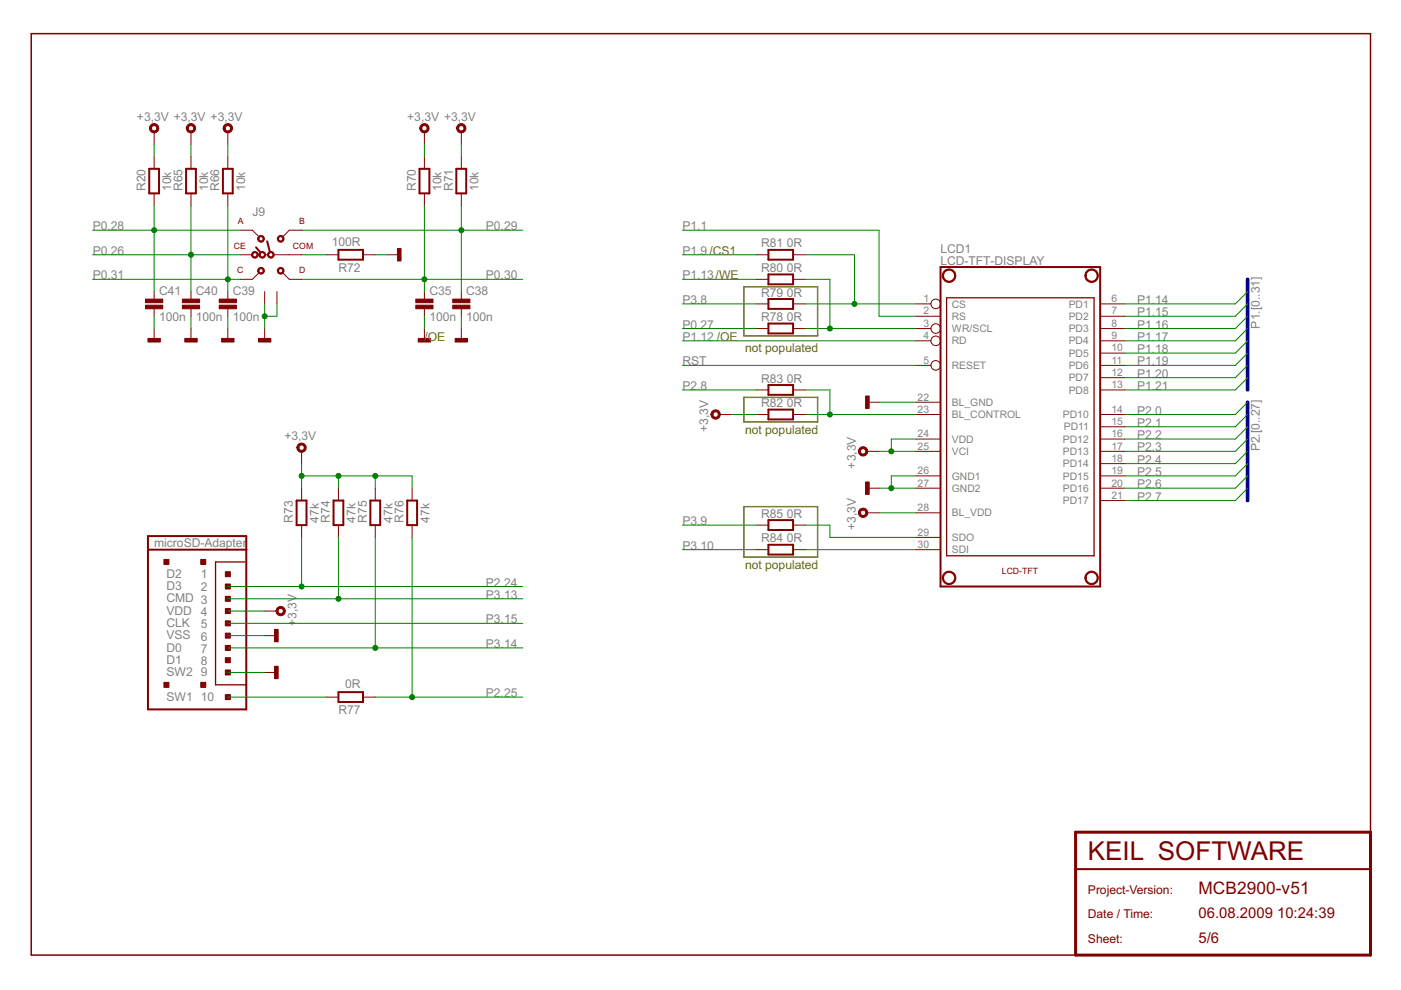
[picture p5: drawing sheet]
<svg xmlns="http://www.w3.org/2000/svg" width="297mm" height="210mm" viewBox="0 0 297 210" stroke-linecap="round" stroke-linejoin="round" font-family="sans-serif">
<g fill="#800000" stroke="#800000" stroke-width=".32">
<path d="M6.6 7.1v195.4z"/>
<path d="M6.6 7.1h284z"/>
<path d="M290.6 7.1v169.3z"/>
<path d="M6.6 202.5h221.4z"/>
</g>
<g fill="#800000" stroke="#800000" stroke-width=".63">
<path d="M228 184.3v18.2z"/>
<path d="M228 176.4v7.9z"/>
<path d="M228 176.4h62.6z"/>
<path d="M290.6 176.4v7.9z"/>
<path d="M290.6 184.3v18.2z"/>
<path d="M228 202.5h62.6z"/>
</g>
<g fill="#800000" stroke="#800000" stroke-width=".42">
<path d="M228 184.3h62.6z"/>
<path d="M31.4 150.4h20.8z"/>
<path d="M31.4 116.5v33.9z"/>
<path d="M52.2 145.2v5.2z"/>
<path d="M52.2 116.5v28.7z"/>
<path d="M31.4 116.5h20.8z"/>
<path d="M31.4 113.7v2.6z"/>
<path d="M31.4 113.7h20.8z"/>
<path d="M52.2 113.7v2.8z"/>
<path d="M199.4 56.6h33.9z"/>
<path d="M233.3 56.6v67.8z"/>
<path d="M199.4 124.4h33.9z"/>
<path d="M199.4 56.6v67.8z"/>
<path d="M56.6 51.2l.6 2z"/>
<path d="M54.3 52.5l.8 .9z"/>
<path d="M31.6 35.8v5.2z"/>
<path d="M31.6 35.8h2.1z"/>
<path d="M33.7 35.8v5.2z"/>
<path d="M31.6 41h2.1z"/>
<path d="M39.5 35.8v5.2z"/>
<path d="M39.5 35.8h2z"/>
<path d="M41.5 35.8v5.2z"/>
<path d="M39.5 41h2z"/>
<path d="M47.3 35.8v5.2z"/>
<path d="M47.3 35.8h2z"/>
<path d="M49.3 35.8v5.2z"/>
<path d="M47.3 41h2z"/>
<path d="M88.9 35.8v5.2z"/>
<path d="M88.9 35.8h2.1z"/>
<path d="M91 35.8v5.2z"/>
<path d="M88.9 41h2.1z"/>
<path d="M96.8 35.8v5.2z"/>
<path d="M96.8 35.8h2z"/>
<path d="M98.8 35.8v5.2z"/>
<path d="M96.8 41h2z"/>
<path d="M71.8 55.1h5.2z"/>
<path d="M71.8 53v2.1z"/>
<path d="M71.8 53h5.2z"/>
<path d="M77 53v2.1z"/>
<path d="M62.9 106.1v5.2z"/>
<path d="M62.9 106.1h2.1z"/>
<path d="M65 106.1v5.2z"/>
<path d="M62.9 111.3h2.1z"/>
<path d="M70.7 106.1v5.2z"/>
<path d="M70.7 106.1h2.1z"/>
<path d="M72.8 106.1v5.2z"/>
<path d="M70.7 111.3h2.1z"/>
<path d="M78.5 106.1v5.2z"/>
<path d="M78.5 106.1h2.1z"/>
<path d="M80.6 106.1v5.2z"/>
<path d="M78.5 111.3h2.1z"/>
<path d="M86.3 106.1v5.2z"/>
<path d="M86.3 106.1h2.1z"/>
<path d="M88.4 106.1v5.2z"/>
<path d="M86.3 111.3h2.1z"/>
<path d="M71.8 148.8h5.2z"/>
<path d="M71.8 146.7v2.1z"/>
<path d="M71.8 146.7h5.2z"/>
<path d="M77 146.7v2.1z"/>
<path d="M162.9 70.7h5.2z"/>
<path d="M162.9 68.6v2.1z"/>
<path d="M162.9 68.6h5.2z"/>
<path d="M168.1 68.6v2.1z"/>
<path d="M162.9 65.5h5.2z"/>
<path d="M162.9 63.4v2.1z"/>
<path d="M162.9 63.4h5.2z"/>
<path d="M168.1 63.4v2.1z"/>
<path d="M162.9 60.3h5.2z"/>
<path d="M162.9 58.2v2.1z"/>
<path d="M162.9 58.2h5.2z"/>
<path d="M168.1 58.2v2.1z"/>
<path d="M162.9 55.1h5.2z"/>
<path d="M162.9 53v2.1z"/>
<path d="M162.9 53h5.2z"/>
<path d="M168.1 53v2.1z"/>
<path d="M162.9 88.9h5.2z"/>
<path d="M162.9 86.8v2.1z"/>
<path d="M162.9 86.8h5.2z"/>
<path d="M168.1 86.8v2.1z"/>
<path d="M162.9 83.7h5.2z"/>
<path d="M162.9 81.6v2.1z"/>
<path d="M162.9 81.6h5.2z"/>
<path d="M168.1 81.6v2.1z"/>
<path d="M162.9 117.6h5.2z"/>
<path d="M162.9 115.5v2.1z"/>
<path d="M162.9 115.5h5.2z"/>
<path d="M168.1 115.5v2.1z"/>
<path d="M162.9 112.4h5.2z"/>
<path d="M162.9 110.3v2.1z"/>
<path d="M162.9 110.3h5.2z"/>
<path d="M168.1 110.3v2.1z"/>
</g>
<g fill="#800000" stroke="#800000" stroke-width=".21">
<path d="M47.8 121.2h1v1.1h-1z"/>
<path d="M47.8 123.8h1v1.1h-1z"/>
<path d="M42.6 118.6h1v1.1h-1z"/>
<path d="M42.6 144.7h1v1h-1z"/>
<path d="M34.8 144.7h1v1h-1z"/>
<path d="M34.8 118.6h1v1.1h-1z"/>
<path d="M47.8 126.4h1v1.1h-1z"/>
<path d="M47.8 129h1v1.1h-1z"/>
<path d="M47.8 131.6h1v1.1h-1z"/>
<path d="M47.8 134.2h1v1.1h-1z"/>
<path d="M47.8 136.8h1v1.1h-1z"/>
<path d="M47.8 139.4h1v1.1h-1z"/>
<path d="M47.8 142h1v1.1h-1z"/>
<path d="M47.8 147.3h1v1h-1z"/>
<path d="M54.8 71.8h2.6v.7h-2.6z"/>
<path d="M46.5 63.4h3.6v.8h-3.6z"/>
<path d="M46.5 64.7h3.6v.8h-3.6z"/>
<path d="M38.7 63.4h3.6v.8h-3.6z"/>
<path d="M38.7 64.7h3.6v.8h-3.6z"/>
<path d="M30.9 63.4h3.6v.8h-3.6z"/>
<path d="M30.9 64.7h3.6v.8h-3.6z"/>
<path d="M47 71.8h2.6v.7h-2.6z"/>
<path d="M39.2 71.8h2.6v.7h-2.6z"/>
<path d="M31.4 71.8h2.6v.7h-2.6z"/>
<path d="M88.2 63.4h3.6v.8h-3.6z"/>
<path d="M88.2 64.7h3.6v.8h-3.6z"/>
<path d="M96 63.4h3.6v.8h-3.6z"/>
<path d="M96 64.7h3.6v.8h-3.6z"/>
<path d="M88.7 71.8h2.6v.7h-2.6z"/>
<path d="M96.5 71.8h2.6v.7h-2.6z"/>
<path d="M84.3 52.7h.7v2.6h-.7z"/>
<path d="M58.2 133.5h.8v2.6h-.8z"/>
<path d="M58.2 141.3h.8v2.6h-.8z"/>
<path d="M183.5 102.2h.8v2.6h-.8z"/>
<path d="M183.5 84h.8v2.6h-.8z"/>
</g>
<g fill="#800000" stroke="#800000" stroke-width=".28">
<path d="M45.7 119.1h6.2z"/>
<path d="M45.7 119.1v26.1z"/>
<path d="M45.7 145.2h6.5z"/>
<path d="M200.7 63.1h31.3z"/>
<path d="M232 63.1v54.7z"/>
<path d="M200.7 117.8h31.3z"/>
<path d="M200.7 63.1v54.7z"/>
</g>
<g fill="#800000" stroke="#800000" stroke-width=".21">
<path d="M233.3 64.4h5.2z"/>
<path d="M194.2 64.4h3.2z"/>
<path d="M194.2 67.1h5.2z"/>
<path d="M194.2 69.7h3.2z"/>
<path d="M194.2 72.3h3.2z"/>
<path d="M194.2 77.5h3.2z"/>
<path d="M194.2 85.3h5.2z"/>
<path d="M194.2 87.9h5.2z"/>
<path d="M194.2 93.1h5.2z"/>
<path d="M194.2 95.7h5.2z"/>
<path d="M194.2 100.9h5.2z"/>
<path d="M194.2 103.5h5.2z"/>
<path d="M194.2 108.7h5.2z"/>
<path d="M194.2 113.9h5.2z"/>
<path d="M194.2 116.5h5.2z"/>
<path d="M233.3 67.1h5.2z"/>
<path d="M233.3 69.7h5.2z"/>
<path d="M233.3 72.3h5.2z"/>
<path d="M233.3 74.9h5.2z"/>
<path d="M233.3 77.5h5.2z"/>
<path d="M233.3 80.1h5.2z"/>
<path d="M233.3 82.7h5.2z"/>
<path d="M233.3 87.9h5.2z"/>
<path d="M233.3 90.5h5.2z"/>
<path d="M233.3 93.1h5.2z"/>
<path d="M233.3 95.7h5.2z"/>
<path d="M233.3 98.3h5.2z"/>
<path d="M233.3 100.9h5.2z"/>
<path d="M233.3 103.5h5.2z"/>
<path d="M233.3 106.1h5.2z"/>
<path d="M50.9 59.2h2.6z"/>
<path d="M50.9 48.8h2.6z"/>
<path d="M50.9 54h2.6z"/>
<path d="M53.5 48.8l1.3 1.3z"/>
<path d="M61.3 54h2.6z"/>
<path d="M61.3 59.2h2.6z"/>
<path d="M61.3 48.8h2.6z"/>
<path d="M53.5 59.2l1.3-1.3z"/>
<path d="M60 50.1l1.3-1.3z"/>
<path d="M60 57.9l1.3 1.3z"/>
<path d="M58 54h3.3z"/>
<path d="M56.4 54h.5z"/>
<path d="M56.1 61.8v2.6z"/>
<path d="M58.7 61.8v2.6z"/>
<path d="M56.1 69.7v2.6z"/>
<path d="M48.3 61.8v1.6z"/>
<path d="M48.3 65.5v1.6z"/>
<path d="M40.5 61.8v1.6z"/>
<path d="M40.5 65.5v1.6z"/>
<path d="M32.7 61.8v1.6z"/>
<path d="M32.7 65.5v1.6z"/>
<path d="M48.3 69.7v2.6z"/>
<path d="M40.5 69.7v2.6z"/>
<path d="M32.7 69.7v2.6z"/>
<path d="M32.7 28v2.6z"/>
<path d="M40.5 28v2.6z"/>
<path d="M48.3 28v2.6z"/>
<path d="M90 28v2.6z"/>
<path d="M97.8 28v2.6z"/>
<path d="M32.7 41v2.6z"/>
<path d="M32.7 33.2v2.6z"/>
<path d="M40.5 41v2.6z"/>
<path d="M40.5 33.2v2.6z"/>
<path d="M48.3 41v2.6z"/>
<path d="M48.3 33.2v2.6z"/>
<path d="M90 41v2.6z"/>
<path d="M90 33.2v2.6z"/>
<path d="M97.8 41v2.6z"/>
<path d="M97.8 33.2v2.6z"/>
<path d="M90 61.8v1.6z"/>
<path d="M90 65.5v1.6z"/>
<path d="M97.8 61.8v1.6z"/>
<path d="M97.8 65.5v1.6z"/>
<path d="M77 54h2.6z"/>
<path d="M69.2 54h2.6z"/>
<path d="M90 69.7v2.6z"/>
<path d="M97.8 69.7v2.6z"/>
<path d="M82.2 54h2.6z"/>
<path d="M63.9 111.3v2.6z"/>
<path d="M63.9 103.5v2.6z"/>
<path d="M63.9 95.7v2.6z"/>
<path d="M71.8 111.3v2.6z"/>
<path d="M71.8 103.5v2.6z"/>
<path d="M56.1 129.6h2.6z"/>
<path d="M56.1 134.8h2.6z"/>
<path d="M56.1 142.6h2.6z"/>
<path d="M79.6 111.3v2.6z"/>
<path d="M79.6 103.5v2.6z"/>
<path d="M87.4 111.3v2.6z"/>
<path d="M87.4 103.5v2.6z"/>
<path d="M77 147.8h2.6z"/>
<path d="M69.2 147.8h2.6z"/>
<path d="M183.8 103.5h2.6z"/>
<path d="M183.8 85.3h2.6z"/>
<path d="M183.8 95.7h2.6z"/>
<path d="M183.8 108.7h2.6z"/>
<path d="M168.1 69.7h2.7z"/>
<path d="M160.3 69.7h2.6z"/>
<path d="M168.1 64.4h2.7z"/>
<path d="M160.3 64.4h2.6z"/>
<path d="M168.1 59.2h2.7z"/>
<path d="M160.3 59.2h2.6z"/>
<path d="M168.1 54h2.7z"/>
<path d="M160.3 54h2.6z"/>
<path d="M168.1 87.9h2.7z"/>
<path d="M160.3 87.9h2.6z"/>
<path d="M168.1 82.7h2.7z"/>
<path d="M160.3 82.7h2.6z"/>
<path d="M168.1 116.5h2.7z"/>
<path d="M160.3 116.5h2.6z"/>
<path d="M168.1 111.3h2.7z"/>
<path d="M160.3 111.3h2.6z"/>
<path d="M152.5 87.9h2.6z"/>
<path d="M200.2 57.5a1.44 1.44 0 0 1 2.3 .2 1.44 1.44 0 0 1-.9 2.1 1.44 1.44 0 0 1-1.8-1.4h.2a1.18 1.18 0 0 1 1.7-1.1 1.18 1.18 0 0 1 .3 2 1.18 1.18 0 0 1-1.9-.6l-.1-.3h-.2z" fill-rule="evenodd"/>
<path d="M230.4 57.5a1.43 1.43 0 0 1 2.3 .2 1.43 1.43 0 0 1-.9 2.1 1.43 1.43 0 0 1-1.8-1.4h.3a1.17 1.17 0 0 1 1.6-1 1.17 1.17 0 0 1 .3 1.9 1.17 1.17 0 0 1-1.9-.6v-.3h-.3z" fill-rule="evenodd"/>
<path d="M230.4 121.6a1.43 1.43 0 0 1 2.3 .2 1.43 1.43 0 0 1-.9 2.1 1.43 1.43 0 0 1-1.8-1.4h.3a1.17 1.17 0 0 1 1.6-1 1.17 1.17 0 0 1 .3 1.9 1.17 1.17 0 0 1-1.9-.6v-.3h-.3z" fill-rule="evenodd"/>
<path d="M200.2 121.6a1.44 1.44 0 0 1 2.3 .2 1.44 1.44 0 0 1-.9 2.1 1.44 1.44 0 0 1-1.8-1.4h.2a1.18 1.18 0 0 1 1.7-1.1 1.18 1.18 0 0 1 .3 2 1.18 1.18 0 0 1-1.9-.6l-.1-.3h-.2z" fill-rule="evenodd"/>
<path d="M53.5 53.6a.71 .71 0 0 1 1.1 .1 .71 .71 0 0 1-.4 1 .71 .71 0 0 1-.9-.7h.3a.45 .45 0 0 1 .6-.4 .45 .45 0 0 1 .1 .8 .45 .45 0 0 1-.7-.2v-.2h-.3z" fill-rule="evenodd"/>
<path d="M54.8 50.2a.71 .71 0 0 1 1.2 .1 .71 .71 0 0 1-.5 1 .71 .71 0 0 1-.9-.7h.3a.45 .45 0 0 1 .6-.4 .45 .45 0 0 1 .2 .7 .45 .45 0 0 1-.8-.1v-.2h-.3z" fill-rule="evenodd"/>
<path d="M59 50.2a.71 .71 0 0 1 1.1 .1 .71 .71 0 0 1-.4 1 .71 .71 0 0 1-.9-.7h.3a.45 .45 0 0 1 .6-.3 .45 .45 0 0 1 .1 .7 .45 .45 0 0 1-.7-.2v-.2h-.3z" fill-rule="evenodd"/>
<path d="M54.8 56.9a.71 .71 0 0 1 1.2 .1 .71 .71 0 0 1-.5 1.1 .71 .71 0 0 1-.9-.7h.3a.45 .45 0 0 1 .6-.4 .45 .45 0 0 1 .2 .7 .45 .45 0 0 1-.8-.1v-.2h-.3z" fill-rule="evenodd"/>
<path d="M59 56.9a.71 .71 0 0 1 1.1 .1 .71 .71 0 0 1-.4 1.1 .71 .71 0 0 1-.9-.7h.3a.45 .45 0 0 1 .6-.4 .45 .45 0 0 1 .1 .8 .45 .45 0 0 1-.7-.2v-.2h-.3z" fill-rule="evenodd"/>
<path d="M56.9 53.6a.71 .71 0 0 1 1.1 .1 .71 .71 0 0 1-.4 1 .71 .71 0 0 1-.9-.7h.3a.45 .45 0 0 1 .6-.4 .45 .45 0 0 1 .1 .8 .45 .45 0 0 1-.7-.2v-.2h-.3z" fill-rule="evenodd"/>
<path d="M55.1 53.6a.71 .71 0 0 1 1.1 .1 .71 .71 0 0 1-.4 1 .71 .71 0 0 1-.9-.7h.2a.46 .46 0 0 1 .6-.4 .46 .46 0 0 1 .2 .7 .46 .46 0 0 1-.7-.1l-.1-.2h-.2z" fill-rule="evenodd"/>
<path d="M31.9 26.6a.99 .99 0 0 1 1.6 0 .99 .99 0 0 1-.5 1.5 .99 .99 0 0 1-1.3-.9h.4a.57 .57 0 0 1 .8-.5 .57 .57 0 0 1 .1 1 .57 .57 0 0 1-.9-.3v-.2h-.4z" fill-rule="evenodd"/>
<path d="M39.7 26.6a.99 .99 0 0 1 1.6 0 .99 .99 0 0 1-.5 1.5 .99 .99 0 0 1-1.3-.9h.4a.58 .58 0 0 1 .9-.5 .58 .58 0 0 1 .1 1 .58 .58 0 0 1-1-.3v-.2h-.4z" fill-rule="evenodd"/>
<path d="M47.5 26.6a1 1 0 0 1 1.6 0 1 1 0 0 1-.5 1.5 1 1 0 0 1-1.3-.9h.4a.58 .58 0 0 1 .9-.5 .58 .58 0 0 1 .1 1 .58 .58 0 0 1-.9-.3l-.1-.2h-.4z" fill-rule="evenodd"/>
<path d="M89.2 26.6a.99 .99 0 0 1 1.6 0 .99 .99 0 0 1-.5 1.5 .99 .99 0 0 1-1.3-.9h.4a.57 .57 0 0 1 .8-.6 .57 .57 0 0 1 .2 .9 .57 .57 0 0 1-.9-.1l-.1-.2h-.4z" fill-rule="evenodd"/>
<path d="M97 26.6a.99 .99 0 0 1 1.6 0 .99 .99 0 0 1-.5 1.5 .99 .99 0 0 1-1.3-.9h.4a.57 .57 0 0 1 .9-.5 .57 .57 0 0 1 .1 1 .57 .57 0 0 1-.9-.3l-.1-.2h-.4z" fill-rule="evenodd"/>
<path d="M63.1 94.3a.99 .99 0 0 1 1.6 0 .99 .99 0 0 1-.5 1.6 .99 .99 0 0 1-1.3-1h.5a.57 .57 0 0 1 .8-.5 .57 .57 0 0 1 .1 1 .57 .57 0 0 1-.9-.3v-.2h-.5z" fill-rule="evenodd"/>
<path d="M58.9 128.8a.99 .99 0 0 1 1.5 .3 .99 .99 0 0 1-.7 1.4 .99 .99 0 0 1-1.2-.9h.4a.57 .57 0 0 1 .8-.6 .57 .57 0 0 1 .2 .9 .57 .57 0 0 1-.9-.2l-.1-.1h-.4z" fill-rule="evenodd"/>
<path d="M182.2 95.1a1 1 0 0 1 1.6 0 1 1 0 0 1-.5 1.6 1 1 0 0 1-1.3-1h.4a.58 .58 0 0 1 .9-.5 .58 .58 0 0 1 .1 1 .58 .58 0 0 1-1-.3v-.2h-.4z" fill-rule="evenodd"/>
<path d="M182.2 108.1a1 1 0 0 1 1.6 0 1 1 0 0 1-.5 1.6 1 1 0 0 1-1.3-1h.4a.58 .58 0 0 1 .8-.5 .58 .58 0 0 1 .2 1 .58 .58 0 0 1-1-.3v-.2h-.4z" fill-rule="evenodd"/>
<path d="M150.9 87.3a1 1 0 0 1 1.6 0 1 1 0 0 1-.5 1.6 1 1 0 0 1-1.3-1h.5a.58 .58 0 0 1 .8-.5 .58 .58 0 0 1 .1 .9 .58 .58 0 0 1-.9-.2v-.2h-.5z" fill-rule="evenodd"/>
</g>
<g fill="none" stroke="#800000" stroke-width=".21">
<circle cx="198.4" cy="69.7" r="1.02"/>
<circle cx="198.4" cy="64.4" r="1.02"/>
<circle cx="198.4" cy="72.3" r="1.02"/>
<circle cx="198.4" cy="77.5" r="1.02"/>
</g>
<g fill="#000080" stroke="#000080" stroke-width=".78">
<path d="M264.5 59.2v23.5z"/>
<path d="M264.5 85.3v20.8z"/>
</g>
<g fill="#008000" stroke="#008000" stroke-width=".21">
<path d="M58.7 64.4v2.7z"/>
<path d="M56.1 67.1v2.6z"/>
<path d="M56.1 64.4v2.7z"/>
<path d="M56.1 67.1h2.6z"/>
<path d="M32.7 67.1v2.6z"/>
<path d="M40.5 67.1v2.6z"/>
<path d="M48.3 67.1v2.6z"/>
<path d="M90 67.1v2.6z"/>
<path d="M97.8 67.1v2.6z"/>
<path d="M79.6 54h2.6z"/>
<path d="M48.3 134.8h7.8z"/>
<path d="M48.3 142.6h7.8z"/>
<path d="M186.4 103.5h2.6z"/>
<path d="M189 103.5h5.2z"/>
<path d="M189 100.9v2.6z"/>
<path d="M189 100.9h5.2z"/>
<path d="M186.4 85.3h7.8z"/>
<path d="M32.7 48.8h18.2z"/>
<path d="M19.6 48.8h13.1z"/>
<path d="M32.7 48.8v13z"/>
<path d="M32.7 43.6v5.2z"/>
<path d="M40.5 54h10.4z"/>
<path d="M19.6 54h20.9z"/>
<path d="M40.5 54v7.8z"/>
<path d="M40.5 43.6v10.4z"/>
<path d="M48.3 59.2h2.6z"/>
<path d="M19.6 59.2h28.7z"/>
<path d="M48.3 59.2v2.6z"/>
<path d="M48.3 43.6v15.6z"/>
<path d="M63.9 48.8h33.9z"/>
<path d="M97.8 48.8h13z"/>
<path d="M97.8 43.6v5.2z"/>
<path d="M97.8 48.8v13z"/>
<path d="M63.9 54h5.3z"/>
<path d="M63.9 59.2h26.1z"/>
<path d="M90 59.2h20.8z"/>
<path d="M90 43.6v15.6z"/>
<path d="M90 59.2v2.6z"/>
<path d="M32.7 30.6v2.6z"/>
<path d="M40.5 30.6v2.6z"/>
<path d="M48.3 30.6v2.6z"/>
<path d="M90 30.6v2.6z"/>
<path d="M97.8 30.6v2.6z"/>
<path d="M63.9 98.3v2.6z"/>
<path d="M63.9 100.9v2.6z"/>
<path d="M63.9 100.9h7.9z"/>
<path d="M71.8 100.9v2.6z"/>
<path d="M71.8 100.9h7.8z"/>
<path d="M79.6 100.9v2.6z"/>
<path d="M79.6 100.9h7.8z"/>
<path d="M87.4 100.9v2.6z"/>
<path d="M48.3 129.6h7.8z"/>
<path d="M186.4 95.7h2.6z"/>
<path d="M189 95.7h5.2z"/>
<path d="M189 93.1v2.6z"/>
<path d="M189 93.1h5.2z"/>
<path d="M186.4 108.7h7.8z"/>
<path d="M155.1 87.9h5.2z"/>
<path d="M48.3 124.4h15.6z"/>
<path d="M63.9 124.4h46.9z"/>
<path d="M63.9 113.9v10.5z"/>
<path d="M48.3 127h23.5z"/>
<path d="M71.8 127h39z"/>
<path d="M71.8 113.9v13.1z"/>
<path d="M48.3 132.2h62.5z"/>
<path d="M48.3 137.4h31.3z"/>
<path d="M79.6 137.4h31.2z"/>
<path d="M79.6 113.9v23.5z"/>
<path d="M87.4 147.8h23.4z"/>
<path d="M87.4 113.9v33.9z"/>
<path d="M79.6 147.8h7.8z"/>
<path d="M48.3 147.8h20.9z"/>
<path d="M264.5 80.1l-2.6 2.6z"/>
<path d="M238.5 82.7h23.4z"/>
<path d="M264.5 77.5l-2.6 2.6z"/>
<path d="M238.5 80.1h23.4z"/>
<path d="M264.5 74.9l-2.6 2.6z"/>
<path d="M238.5 77.5h23.4z"/>
<path d="M264.5 72.3l-2.6 2.6z"/>
<path d="M238.5 74.9h23.4z"/>
<path d="M264.5 69.7l-2.6 2.6z"/>
<path d="M238.5 72.3h23.4z"/>
<path d="M264.5 67.1l-2.6 2.6z"/>
<path d="M238.5 69.7h23.4z"/>
<path d="M264.5 64.4l-2.6 2.7z"/>
<path d="M238.5 67.1h23.4z"/>
<path d="M264.5 61.8l-2.6 2.6z"/>
<path d="M238.5 64.4h23.4z"/>
<path d="M264.5 85.3l-2.6 2.6z"/>
<path d="M238.5 87.9h23.4z"/>
<path d="M264.5 87.9l-2.6 2.6z"/>
<path d="M238.5 90.5h23.4z"/>
<path d="M264.5 90.5l-2.6 2.6z"/>
<path d="M238.5 93.1h23.4z"/>
<path d="M264.5 93.1l-2.6 2.6z"/>
<path d="M238.5 95.7h23.4z"/>
<path d="M264.5 95.7l-2.6 2.6z"/>
<path d="M238.5 98.3h23.4z"/>
<path d="M264.5 98.3l-2.6 2.6z"/>
<path d="M238.5 100.9h23.4z"/>
<path d="M264.5 100.9l-2.6 2.6z"/>
<path d="M238.5 103.5h23.4z"/>
<path d="M264.5 103.5l-2.6 2.6z"/>
<path d="M238.5 106.1h23.4z"/>
<path d="M170.8 116.5h23.4z"/>
<path d="M176 113.9h18.2z"/>
<path d="M176 111.3v2.6z"/>
<path d="M170.8 111.3h5.2z"/>
<path d="M144.7 116.5h15.6z"/>
<path d="M144.7 111.3h15.6z"/>
<path d="M176 87.9h18.2z"/>
<path d="M170.8 87.9h5.2z"/>
<path d="M176 82.7v5.2z"/>
<path d="M170.8 82.7h5.2z"/>
<path d="M144.7 82.7h15.6z"/>
<path d="M144.7 72.3h49.5z"/>
<path d="M186.4 67.1h7.8z"/>
<path d="M186.4 48.8v18.3z"/>
<path d="M144.7 48.8h41.7z"/>
<path d="M176 69.7h18.2z"/>
<path d="M170.8 69.7h5.2z"/>
<path d="M176 59.2v10.5z"/>
<path d="M170.8 59.2h5.2z"/>
<path d="M181.2 64.4h13z"/>
<path d="M170.8 64.4h10.4z"/>
<path d="M181.2 54v10.4z"/>
<path d="M170.8 54h10.4z"/>
<path d="M144.7 69.7h15.6z"/>
<path d="M144.7 64.4h15.6z"/>
<path d="M144.7 59.2h15.6z"/>
<path d="M144.7 54h15.6z"/>
<path d="M144.7 77.5h49.5z"/>
<circle cx="56.1" cy="67.1" r=".53"/>
<circle cx="189" cy="103.5" r=".53"/>
<circle cx="32.7" cy="48.8" r=".53"/>
<circle cx="40.5" cy="54" r=".53"/>
<circle cx="48.3" cy="59.2" r=".53"/>
<circle cx="97.8" cy="48.8" r=".53"/>
<circle cx="90" cy="59.2" r=".53"/>
<circle cx="63.9" cy="100.9" r=".53"/>
<circle cx="71.8" cy="100.9" r=".53"/>
<circle cx="79.6" cy="100.9" r=".53"/>
<circle cx="189" cy="95.7" r=".53"/>
<circle cx="63.9" cy="124.4" r=".53"/>
<circle cx="71.8" cy="127" r=".53"/>
<circle cx="79.6" cy="137.4" r=".53"/>
<circle cx="87.4" cy="147.8" r=".53"/>
<circle cx="176" cy="87.9" r=".53"/>
<circle cx="176" cy="69.7" r=".53"/>
<circle cx="181.2" cy="64.4" r=".53"/>
</g>
<g fill="#808000" stroke="#808000" stroke-width=".32">
<path d="M157.7 107.4v10.7z"/>
<path d="M157.7 118.1h15.7z"/>
<path d="M173.4 107.4v10.7z"/>
<path d="M157.7 107.4h15.7z"/>
<path d="M157.7 89.5h15.7z"/>
<path d="M157.7 84.2h15.7z"/>
<path d="M157.7 84.2v5.3z"/>
<path d="M173.4 84.2v5.3z"/>
<path d="M157.7 71.2h15.7z"/>
<path d="M157.7 60.8h15.7z"/>
<path d="M157.7 60.8v10.4z"/>
<path d="M173.4 60.8v10.4z"/>
</g>
<text font-size="6.2" fill="#800000" x="230.7" y="182.4">KEIL SOFTWARE</text>
<text font-size="4.1" fill="#800000" x="254.1" y="189.5">MCB2900-v51</text>
<g font-size="3.5" fill="#800000">
<text x="254.1" y="194.7">06.08.2009</text>
<text x="270.8" y="194.7">10:24:39</text>
<text x="254.1" y="199.9">5/6</text>
</g>
<g font-size="2.9" fill="#808080">
<text x="29" y="25.6">+3,3V +3,3V +3,3V</text>
<text x="86.3" y="25.6">+3,3V +3,3V</text>
<text x="30.9" y="40.5" transform="rotate(-90 30.9 40.5)">R20</text>
<text x="36.3" y="40.5" transform="rotate(-90 36.3 40.5)">10k</text>
<text x="38.7" y="40.5" transform="rotate(-90 38.7 40.5)">R65</text>
<text x="44.1" y="40.5" transform="rotate(-90 44.1 40.5)">10k</text>
<text x="46.5" y="40.5" transform="rotate(-90 46.5 40.5)">R66</text>
<text x="52" y="40.5" transform="rotate(-90 52 40.5)">10k</text>
<text x="88.2" y="40.5" transform="rotate(-90 88.2 40.5)">R70</text>
<text x="93.6" y="40.5" transform="rotate(-90 93.6 40.5)">10k</text>
<text x="96" y="40.5" transform="rotate(-90 96 40.5)">R71</text>
<text x="101.4" y="40.5" transform="rotate(-90 101.4 40.5)">10k</text>
<text x="53.5" y="45.8">J9</text>
<text x="19.7" y="48.8">P0.28</text>
<text x="70.3" y="52.2">100R</text>
<text x="103" y="48.8">P0.29</text>
<text x="144.7" y="48.8">P1.1</text>
<text x="161.4" y="52.5">R81</text>
<text x="166.8" y="52.5">0R</text>
<text x="199.4" y="53.6">LCD1</text>
<text x="19.7" y="54">P0.26</text>
<text x="19.7" y="59.2">P0.31</text>
<text x="71.8" y="57.7">R72</text>
<text x="103" y="59.2">P0.30</text>
<text x="144.7" y="59.2">P1.13/WE</text>
<text x="144.7" y="54">P1.9/CS1</text>
<text x="161.4" y="57.7">R80</text>
<text x="166.8" y="57.7">0R</text>
<text x="199.4" y="56.1">LCD-TFT-DISPLAY</text>
<text x="33.7" y="62.6">C41</text>
<text x="41.5" y="62.6">C40</text>
<text x="49.3" y="62.6">C39</text>
<text x="91" y="62.6">C35</text>
<text x="98.8" y="62.6">C38</text>
<text x="144.7" y="64.4">P3.8</text>
<text x="161.4" y="62.9">R79</text>
<text x="166.8" y="62.9">0R</text>
<text x="241.1" y="64.4">P1.14</text>
<text x="33.7" y="68.1">100n</text>
<text x="41.5" y="68.1">100n</text>
<text x="49.3" y="68.1">100n</text>
<text x="91" y="68.1">100n</text>
<text x="98.8" y="68.1">100n</text>
<text x="144.7" y="69.7">P0.27</text>
<text x="161.4" y="68.1">R78</text>
<text x="166.8" y="68.1">0R</text>
<text x="241.1" y="69.7">P1.16</text>
<text x="241.1" y="67">P1.15</text>
<text x="267.1" y="69.7" transform="rotate(-90 267.1 69.7)">P1.[0..31]</text>
<text x="144.7" y="72.3">P1.12 /OE</text>
<text x="144.7" y="77.5">RST</text>
<text x="241.1" y="77.5">P1.19</text>
<text x="241.1" y="74.9">P1.18</text>
<text x="241.1" y="72.3">P1.17</text>
<text x="144.7" y="82.7">P2.8</text>
<text x="161.4" y="81.1">R83</text>
<text x="166.8" y="81.1">0R</text>
<text x="241.1" y="82.7">P1.21</text>
<text x="241.1" y="80.1">P1.20</text>
<text x="161.4" y="86.3">R82</text>
<text x="166.8" y="86.3">0R</text>
<text x="241.1" y="87.9">P2.0</text>
<text x="60.3" y="93.4">+3,3V</text>
<text x="150.2" y="91.5" transform="rotate(-90 150.2 91.5)">+3,3V</text>
<text x="241.1" y="90.5">P2.1</text>
<text x="241.1" y="93.1">P2.2</text>
<text x="241.1" y="95.7">P2.3</text>
<text x="267.1" y="95.7" transform="rotate(-90 267.1 95.7)">P2.[0..27]</text>
<text x="181.4" y="99.3" transform="rotate(-90 181.4 99.3)">+3,3V</text>
<text x="241.1" y="98.3">P2.4</text>
<text x="241.1" y="100.9">P2.5</text>
<text x="241.1" y="103.5">P2.6</text>
<text x="241.1" y="106.1">P2.7</text>
<text x="62.1" y="110.8" transform="rotate(-90 62.1 110.8)">R73</text>
<text x="67.6" y="110.8" transform="rotate(-90 67.6 110.8)">47k</text>
<text x="69.9" y="110.8" transform="rotate(-90 69.9 110.8)">R74</text>
<text x="75.4" y="110.8" transform="rotate(-90 75.4 110.8)">47k</text>
<text x="77.7" y="110.8" transform="rotate(-90 77.7 110.8)">R75</text>
<text x="83.2" y="110.8" transform="rotate(-90 83.2 110.8)">47k</text>
<text x="85.6" y="110.8" transform="rotate(-90 85.6 110.8)">R76</text>
<text x="91" y="110.8" transform="rotate(-90 91 110.8)">47k</text>
<text x="144.7" y="111.3">P3.9</text>
<text x="161.4" y="109.8">R85</text>
<text x="166.8" y="109.8">0R</text>
<text x="181.4" y="112.4" transform="rotate(-90 181.4 112.4)">+3,3V</text>
<text x="32.7" y="116">microSD-Adapter</text>
<text x="144.7" y="116.5">P3.10</text>
<text x="161.4" y="115">R84</text>
<text x="166.8" y="115">0R</text>
<text x="35.3" y="122.5">D2</text>
<text x="35.3" y="125.1">D3</text>
<text x="42.6" y="122.5">1</text>
<text x="42.6" y="125.4">2</text>
<text x="103" y="124.4">P2.24</text>
<text x="35.3" y="130.3">VDD 4</text>
<text x="35.3" y="127.7">CMD 3</text>
<text x="103" y="127">P3.13</text>
<text x="35.3" y="135.6">VSS</text>
<text x="35.3" y="133">CLK</text>
<text x="42.6" y="133.2">5</text>
<text x="42.6" y="135.8">6</text>
<text x="62.9" y="132.7" transform="rotate(-90 62.9 132.7)">+3,3V</text>
<text x="103" y="132.2">P3.15</text>
<text x="103" y="137.4">P3.14</text>
<text x="35.3" y="138.2">D0</text>
<text x="35.3" y="140.8">D1</text>
<text x="35.3" y="143.4">SW2</text>
<text x="42.6" y="138.4">7</text>
<text x="42.6" y="141">8</text>
<text x="42.6" y="143.4">9</text>
<text x="35.3" y="148.6">SW1</text>
<text x="42.6" y="148.6">10</text>
<text x="73.2" y="146">0R</text>
<text x="103" y="147.8">P2.25</text>
<text x="71.8" y="151.4">R77</text>
</g>
<g font-size="2.9" fill="#808000">
<text x="90" y="72.3">/</text>
<text x="90.7" y="72.3">OE</text>
<text x="158" y="74.6">not populated</text>
<text x="158" y="92.1">not populated</text>
<text x="158" y="120.7">not populated</text>
</g>
<g font-size="2.9" fill="#800000">
<text x="230.7" y="189.5">Project-Version:</text>
<text x="230.7" y="194.7">Date / Time:</text>
<text x="230.7" y="199.9">Sheet:</text>
</g>
<g font-size="2.5" fill="#808080">
<text x="195.8" y="64.1">1</text>
<text x="201.8" y="65.2">CS</text>
<text x="226.6" y="65.2">PD1</text>
<text x="235.7" y="64.1">6</text>
<text x="195.8" y="66.7">2</text>
<text x="195.8" y="69.3">3</text>
<text x="195.8" y="71.9">4</text>
<text x="201.8" y="67.8">RS</text>
<text x="201.8" y="70.4">WR/SCL</text>
<text x="226.6" y="67.8">PD2</text>
<text x="226.6" y="70.4">PD3</text>
<text x="235.7" y="66.7">7</text>
<text x="235.7" y="69.3">8</text>
<text x="235.7" y="71.9">9</text>
<text x="195.8" y="77.1">5</text>
<text x="201.8" y="73">RD</text>
<text x="226.6" y="73">PD4</text>
<text x="226.6" y="75.6">PD5</text>
<text x="235.7" y="74.5">10</text>
<text x="235.7" y="77.1">11</text>
<text x="201.8" y="78.2">RESET</text>
<text x="226.6" y="78.3">PD6</text>
<text x="226.6" y="80.9">PD7</text>
<text x="226.6" y="83.5">PD8</text>
<text x="235.7" y="79.7">12</text>
<text x="235.7" y="82.3">13</text>
<text x="194.5" y="84.9">22</text>
<text x="194.5" y="87.5">23</text>
<text x="201.8" y="86.1">BL_GND</text>
<text x="201.8" y="88.7">BL_CONTROL</text>
<text x="225.4" y="88.7">PD10</text>
<text x="235.7" y="87.5">14</text>
<text x="194.5" y="92.7">24</text>
<text x="194.5" y="95.3">25</text>
<text x="201.8" y="93.9">VDD</text>
<text x="225.4" y="93.9">PD12</text>
<text x="225.6" y="91.3">PD11</text>
<text x="235.7" y="90.1">15</text>
<text x="235.7" y="92.7">16</text>
<text x="235.7" y="95.3">17</text>
<text x="194.5" y="100.5">26</text>
<text x="201.8" y="96.5">VCI</text>
<text x="201.8" y="101.7">GND1</text>
<text x="225.4" y="96.5">PD13</text>
<text x="225.4" y="99.1">PD14</text>
<text x="225.4" y="101.7">PD15</text>
<text x="235.7" y="97.9">18</text>
<text x="235.7" y="100.5">19</text>
<text x="194.5" y="103.2">27</text>
<text x="201.8" y="104.3">GND2</text>
<text x="225.4" y="104.3">PD16</text>
<text x="225.4" y="106.9">PD17</text>
<text x="235.7" y="103.2">20</text>
<text x="235.7" y="105.8">21</text>
<text x="194.5" y="108.4">28</text>
<text x="194.5" y="113.6">29</text>
<text x="201.8" y="109.5">BL_VDD</text>
<text x="194.5" y="116.2">30</text>
<text x="201.8" y="114.7">SDO</text>
<text x="201.8" y="117.3">SDI</text>
</g>
<g font-size="2.1" fill="#800000">
<text x="50.4" y="47.5">A</text>
<text x="63.4" y="47.5">B</text>
<text x="49.6" y="52.7">CE</text>
<text x="62.1" y="52.7">COM</text>
<text x="50.3" y="57.9">C</text>
<text x="63.4" y="57.9">D</text>
<text x="212.4" y="121.7">LCD-TFT</text>
</g>
</svg>
